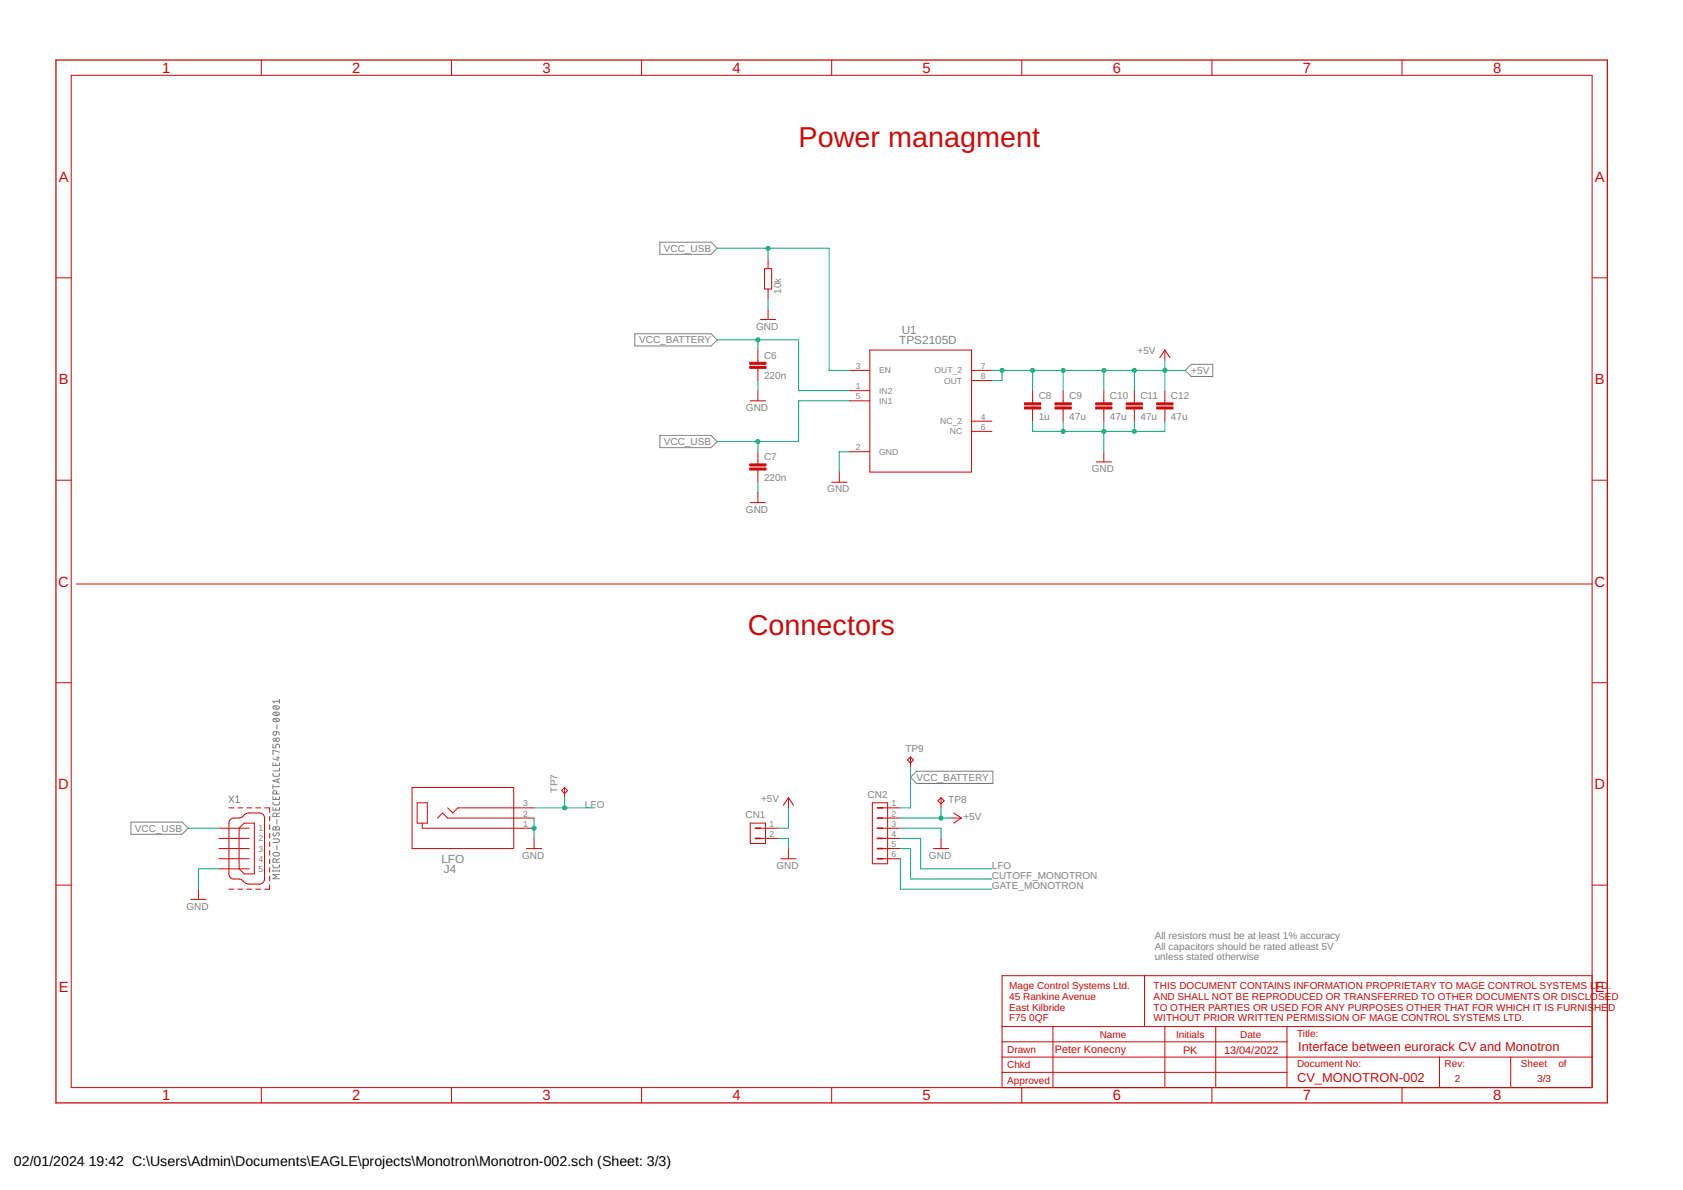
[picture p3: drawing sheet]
<svg xmlns="http://www.w3.org/2000/svg" width="420mm" height="297mm" viewBox="0 0 420 297" stroke-linecap="round" stroke-linejoin="round" font-family="sans-serif">
<g fill="none" stroke="#808080" stroke-width=".25">
<path d="M164.7 60.5h12.8l1.5 1.5-1.5 1.5h-12.8zM158.5 83.3h19l1.5 1.5-1.5 1.6h-19zM295.9 92.5l1.5-1.6h5.4v3.1h-5.4zM164.7 108.7h12.8l1.5 1.5-1.5 1.5h-12.8zM68.2 179.5a.91 .91 0 0 1 1.5 .4 1.03 1.03 0 0 1-1.6-.2zM68.2 177.9a.91 .91 0 0 1 1.5 .4 1.05 1.05 0 0 1-1.6-.1zM68.2 176.4a.91 .91 0 0 1 1.5 .3 1.05 1.05 0 0 1-1.6-.1zM68.5 179.4l.9 .7M68.5 177.8l.9 .7M68.5 176.3l.9 .7M69.8 174.6v.9M69.8 175h-1.7l.4 .5"/>
<path d="M57.2 198.7l1.1 1.6M58.3 198.7l-1.1 1.6M58.9 199l.4-.3v1.6M68.1 193.1l.1 .5 .3 .2h1.1l.1-.2 .1-.5M68.1 185.7v.9h.8v-.5a.47 .47 0 0 1 .4-.4 .47 .47 0 0 1 .5 .4v.5M68.1 190.4v.7h1.7v-.7M68.1 198.8v.8h1.7v-.8M68.1 195.9v.9M68.1 196.4h1.7M68.3 182.8l.7-.2v.6a.45 .45 0 0 1-.6 .3 .45 .45 0 0 1-.1-.7zM68.9 190.5v.6M68.9 199v.6"/>
<path d="M69 198.2v-.5a.46 .46 0 0 0-.4-.4 .46 .46 0 0 0-.5 .4v.5h1.7M69 182.6l.6 .3 .2 .4M69 189.1h.8M69.1 180.9v1M69.4 194.5v.8M69.4 188.9v.9l-1.3-.4M69.8 191.7v.7h-1.7M69.8 187.7l-1.7-.4v.9h.2M69.8 194.4l-1.7 .5 1.7 .5M228.8 192.5h19.1v3.1h-19.1l-1.5-1.6zM32.7 205.2h12.8l1.5 1.5-1.5 1.6h-12.8zM58.9 200.3h.9"/>
<path d="M68.1 215.9l.1 .5 .3 .2h1.1l.1-.2 .1-.5M68.1 209.4h1.2a.44 .44 0 0 1 .5 .4 .44 .44 0 0 1-.5 .5h-1.2M68.1 200.2l.1 .5 .3 .2h1.1l.1-.2 .1-.5M68.1 217.4h1.7M68.1 201.5v.7h1.7v-.7M68.1 217.2v.4M68.2 206.4h.4l.3 .3a.46 .46 0 0 1 .4-.5 .46 .46 0 0 1 .5 .5v.5h-1.7zM68.3 212.9l1-.1a.44 .44 0 0 1 .5 .4 .44 .44 0 0 1-.5 .5l-1-.1-.2-.4zM68.3 207.9l-.1 .2a.38 .38 0 0 0 .1 .5 .38 .38 0 0 0 .5-.1l.3-.5a.44 .44 0 0 1 .7 .1 .44 .44 0 0 1-.3 .6M68.9 201.7v.5M68.9 206.7v.5M69 215.2v-.4a.46 .46 0 0 0-.4-.5 .46 .46 0 0 0-.5 .5v.4h1.7"/>
<path d="M69 203.8v-.4a.46 .46 0 0 0-.4-.5 .46 .46 0 0 0-.5 .5v.4h1.7M69.1 204.6v1.1M69.1 211v1.1M69.8 218.3h-1.7l.9 .5-.9 .6h1.7M69.8 217.2v.4M69.8 214.3l-.8 .4M69.8 202.9l-.8 .4"/>
<circle cx="68.5" cy="184.6" r=".35"/>
<circle cx="69.3" cy="184.6" r=".46"/>
</g>
<path d="M14 15h387.3v260.3h-387.3z" fill="none" stroke="#c90b0b" stroke-width=".32"/>
<g fill="none" stroke="#c90b0b" stroke-width=".25">
<path d="M17.8 18.8h379.7v252.7h-379.7zM65.2 15v3.8M112.7 15v3.8M160.2 15v3.8M207.6 15v3.8M255.1 15v3.8M302.6 15v3.8M350 15v3.8M14 69.3h3.8M189.8 79.8h3.9M190.9 67.1h1.7v5h-1.7zM191.7 64.5v2.6"/>
<path d="M191.7 72.1v2.6M191.7 77.2v2.6M397.5 69.3h3.8M189.2 87.4v3M189.2 91.9v3.1M189.2 97.5v2.6M212.1 92.5h5M212.1 97.5h5M217.1 87.4h25.4v30.4h-25.4zM242.5 92.5h5.1M242.5 95h5.1M257.8 97.5v3.1"/>
<path d="M265.4 97.5v3.1M275.6 97.5v3.1M283.2 97.5v3.1M290.8 87.4v2.5M290.8 97.5v3.1M290.8 87.4l1.3 1.9M290.8 87.4l-1.3 1.9M14 119.9h3.8M187.3 100.1h3.8M189.2 112.8v3M189.2 117.3v3.1M209.5 117.8v2.6"/>
<path d="M212.1 100.1h5M212.1 112.8h5M242.5 105.1h5.1M242.5 107.7h5.1M257.8 102.1v3M265.4 102.1v3M273.7 115.3h3.8M275.6 102.1v3M275.6 112.8v2.5M283.2 102.1v3M290.8 102.1v3M397.5 119.9h3.8"/>
<path d="M187.3 125.5h3.8M189.2 122.9v2.6M207.6 120.4h3.8M19 145.8h378.5M14 170.4h3.8M397.5 170.4h3.8M102.9 196.6h25.3v15.2h-25.3zM140.2 197.3l.7-.7 .8 .7-.8 .8zM140.9 196.6v2.5M196.8 199.1v2.6M196.8 199.1l1.3 1.9M196.8 199.1l-1.2 1.9"/>
<path d="M226.5 189.7l.8-.7 .8 .7-.8 .8zM227.3 189v2.5M234.2 199.9l.7-.8 .8 .8-.8 .7zM234.9 199.1v2.6M54.6 206.7h7.6M54.6 209.3h7.6M54.6 211.8h7.6M54.6 214.4h7.6M54.6 216.9h7.6M57.1 201.7h1.3M57.4 204.7l.2-.2a2.4 2.4 0 0 1 2.1-.3l.8-.3 .7-.7 1-.3h2.8l.8 .5 .2 .8-.1 15.8-.9 .7h-2.8l-1-.3-.7-.7a2.48 2.48 0 0 0-2.1-.3l-.8-.3-.3-.4-.2-.6v-12.6zM59.4 201.7h1.2"/>
<path d="M61 205.5h2.5v12.6h-2.5l-1.3-1.2v-10.2zM61.6 201.7h1.2M63.8 201.7h1.3M66.1 201.7h1.2v1.1M67.3 203.8v1.1M67.3 205.9v1.1M67.3 208v1.2M67.3 210.2v1.1M67.3 212.3v1.1M67.3 214.4v1.2M67.3 216.6v1.1M67.3 218.7v1.1"/>
<path d="M104.1 200.4h2.6v5.1h-2.6zM105.4 205.5v1.2h27.9M109.2 204.2l1.3-1.3 1.3 1.3h21.5M111.8 201.7l1.2 1.2 1.3-1.2h19M131.4 211.8h3.8M133.3 209.3v2.5M187.3 205.5h3.8v5h-3.8zM189.8 206.7h4.5M189.8 209.3h4.5M194.9 214.4h3.8M196.8 211.8v2.6M217.8 200.4h3.8v15.2h-3.8z"/>
<path d="M220.3 204.2h4.5M220.3 201.7h4.5M220.3 206.7h4.5M220.3 209.3h4.5M220.3 211.8h4.5M220.3 214.4h4.5M233 211.8h3.8M234.9 209.3v2.5M237.5 204.2h2.5M238.1 202.9l1.9 1.3M240 204.2l-1.9 1.3M14 220.9h3.8"/>
<path d="M47.6 224.5h3.8M49.5 222v2.5M57.1 222h1.3M59.4 222h1.2M61.6 222h1.2M63.8 222h1.3M67.3 220.8v1.2h-1.2M397.5 220.9h3.8M250.2 256.2h147.3M262.9 256.2v15.3M285.7 243.5v12.7M290.8 256.2v15.3"/>
<path d="M303.5 256.2v15.3M321.3 256.2v15.3M397.5 243.5h-147.3v28M65.2 271.5v3.8M112.7 271.5v3.8M160.2 271.5v3.8M207.6 271.5v3.8M250.2 263.9h147.3M250.2 260.1h71.1M250.2 267.7h71.1M255.1 271.5v3.8M302.6 271.5v3.8"/>
<path d="M350 271.5v3.8M359.4 263.9v7.6M377.1 263.9v7.6"/>
</g>
<g fill="#c90b0b" stroke="#c90b0b" stroke-width=".25">
<path d="M263.4 101.6h4v.5h-4z"/>
<path d="M263.4 100.6h4v.5h-4z"/>
<path d="M273.5 101.6h4.1v.5h-4.1z"/>
<path d="M273.5 100.6h4.1v.5h-4.1z"/>
<path d="M288.8 101.6h4v.5h-4z"/>
<path d="M288.8 100.6h4v.5h-4z"/>
<path d="M255.8 101.6h4v.5h-4z"/>
<path d="M255.8 100.6h4v.5h-4z"/>
<path d="M187.2 116.8h4v.5h-4z"/>
<path d="M187.2 115.8h4v.5h-4z"/>
<path d="M187.2 91.4h4v.5h-4z"/>
<path d="M187.2 90.4h4v.5h-4z"/>
<path d="M281.2 101.6h4v.5h-4z"/>
<path d="M281.2 100.6h4v.5h-4z"/>
</g>
<path d="M188.6 206.7h1.2M188.6 209.3h1.2M219.1 206.7h1.2M219.1 209.3h1.2M219.1 201.7h1.2M219.1 204.2h1.2M219.1 211.8h1.2M219.1 214.4h1.2" fill="none" stroke="#c90b0b" stroke-width=".42"/>
<g fill="none" stroke="#0dab76" stroke-width=".25">
<path d="M179 62h28v30.5h5.1M191.7 62v2.5M191.7 74.7v2.5M179 84.8h20.4v12.7h12.7M189.2 84.8v2.6M189.2 95v2.5M247.6 92.5h48.3M250.2 92.5v2.5h-2.6M257.8 92.5v5M265.4 92.5v5M275.6 92.5v5M283.2 92.5v5"/>
<path d="M290.8 89.9v7.6M189.2 110.2v2.6M212.1 112.8h-2.6v5M212.1 100.1h-12.7v10.1h-20.4M257.8 105.1v2.6h33v-2.6M265.4 105.1v2.6M275.6 105.1v7.7M283.2 105.1v2.6M189.2 120.4v2.5M140.9 199.1v2.6M227.3 191.5v10.2h-2.5M47 206.7h7.6"/>
<path d="M54.6 216.9h-5.1v5.1M133.3 204.2v5.1M133.3 201.7h15.3M194.3 209.3h2.5v2.5M196.8 201.7v5h-2.5M224.8 209.3h5v7.6h17.8M224.8 206.7h10.1v2.6M224.8 211.8h2.5v7.6h20.3M224.8 204.2h12.7M224.8 214.4v7.6h22.8M234.9 201.7v2.5"/>
</g>
<g fill="#0dab76" stroke="#0dab76" stroke-width=".25">
<circle cx="265.4" cy="107.7" r=".51"/>
<circle cx="275.6" cy="107.7" r=".51"/>
<circle cx="283.2" cy="107.7" r=".51"/>
<circle cx="133.3" cy="206.7" r=".51"/>
<circle cx="189.2" cy="110.2" r=".51"/>
<circle cx="191.7" cy="62" r=".51"/>
<circle cx="189.2" cy="84.8" r=".51"/>
<circle cx="250.2" cy="92.5" r=".51"/>
<circle cx="257.8" cy="92.5" r=".51"/>
<circle cx="265.4" cy="92.5" r=".51"/>
<circle cx="275.6" cy="92.5" r=".51"/>
<circle cx="290.8" cy="92.5" r=".51"/>
<circle cx="283.2" cy="92.5" r=".51"/>
<circle cx="234.9" cy="204.2" r=".51"/>
<circle cx="140.9" cy="201.7" r=".51"/>
</g>
<g font-size="7.2" fill="#c90b0b">
<text x="199.4" y="36.6">Power managment</text>
<text x="186.7" y="158.5">Connectors</text>
</g>
<g font-size="3.7" fill="#c90b0b">
<text x="40.5" y="18.2">1</text>
<text x="88" y="18.2">2</text>
<text x="135.4" y="18.2">3</text>
<text x="182.9" y="18.2">4</text>
<text x="230.3" y="18.2">5</text>
<text x="277.8" y="18.2">6</text>
<text x="325.3" y="18.2">7</text>
<text x="372.7" y="18.2">8</text>
<text x="14.6" y="45.4">A</text>
<text x="398.2" y="45.4">A</text>
<text x="14.6" y="95.9">B</text>
<text x="398.2" y="95.9">B</text>
<text x="14.5" y="146.4">C</text>
<text x="398" y="146.4">C</text>
<text x="14.5" y="197">D</text>
<text x="398" y="197">D</text>
<text x="14.6" y="247.5">E</text>
<text x="398.2" y="247.5">E</text>
<text x="40.5" y="274.7">1</text>
<text x="88" y="274.7">2</text>
<text x="135.4" y="274.7">3</text>
<text x="182.9" y="274.7">4</text>
<text x="230.3" y="274.7">5</text>
<text x="277.8" y="274.7">6</text>
<text x="325.3" y="274.7">7</text>
<text x="372.7" y="274.7">8</text>
</g>
<g font-size="3.5">
<text x="3.5" y="291">02/01/2024</text>
<text x="22.2" y="291">19:42 C:\Users\Admin\Documents\EAGLE\projects\Monotron\Monotron-002.sch (Sheet: 3/3)</text>
</g>
<g font-size="3.2" fill="#c90b0b">
<text x="324.1" y="262.3">Interface between eurorack CV and Monotron</text>
<text x="323.8" y="270">CV_MONOTRON-002</text>
</g>
<g font-size="2.9" fill="#808080">
<text x="225.1" y="83.3">U1</text>
<text x="224.5" y="85.9">TPS2105D</text>
<text x="110.2" y="215.4">LFO</text>
<text x="110.8" y="217.9">J4</text>
</g>
<g font-size="2.7" fill="#c90b0b">
<text x="263.4" y="262.8">Peter Konecny</text>
<text x="295.4" y="263.1">PK</text>
<text x="305.6" y="263.1">13/04/2022</text>
</g>
<g font-size="2.5" fill="#808080">
<text x="165.7" y="62.9">VCC_USB</text>
<text x="195.1" y="73.4" transform="rotate(-90 195.1 73.4)">10k</text>
<text x="188.7" y="82.3">GND</text>
<text x="159.6" y="85.7">VCC_BATTERY</text>
<text x="190.7" y="89.5">C6</text>
<text x="284" y="88.4">+5V</text>
<text x="190.7" y="94.6">220n</text>
<text x="297.4" y="93.3">+5V</text>
<text x="259.3" y="99.7">C8</text>
<text x="266.9" y="99.7">C9</text>
<text x="277.1" y="99.7">C10</text>
<text x="284.7" y="99.7">C11</text>
<text x="292.3" y="99.7">C12</text>
<text x="186.2" y="102.6">GND</text>
<text x="259.3" y="104.8">1u</text>
<text x="266.9" y="104.8">47u</text>
<text x="277.1" y="104.8">47u</text>
<text x="284.7" y="104.8">47u</text>
<text x="292.3" y="104.8">47u</text>
<text x="165.7" y="111.1">VCC_USB</text>
<text x="190.7" y="114.9">C7</text>
<text x="272.6" y="117.8">GND</text>
<text x="190.7" y="120">220n</text>
<text x="206.5" y="122.9">GND</text>
<text x="186.2" y="128">GND</text>
<text x="226" y="187.7">TP9</text>
<text x="139.2" y="197.8" transform="rotate(-90 139.2 197.8)">TP7</text>
<text x="228.8" y="194.9">VCC_BATTERY</text>
<text x="146" y="201.6">LFO</text>
<text x="190" y="200.1">+5V</text>
<text x="216.6" y="199.1">CN2</text>
<text x="236.7" y="200.4">TP8</text>
<text x="33.7" y="207.6">VCC_USB</text>
<text x="186.1" y="204.2">CN1</text>
<text x="240.5" y="204.7">+5V</text>
<text x="130.3" y="214.3">GND</text>
<text x="231.9" y="214.3">GND</text>
<text x="193.8" y="216.9">GND</text>
<text x="247.6" y="219.4">CUTOFF_MONOTRON</text>
<text x="247.6" y="222">GATE_MONOTRON</text>
<text x="247.6" y="216.9">LFO</text>
<text x="46.5" y="227">GND</text>
<text x="288.3" y="234.4">All resistors must be at least 1% accuracy</text>
<text x="288.3" y="237.1">All capacitors should be rated atleast 5V</text>
<text x="288.3" y="239.7">unless stated otherwise</text>
</g>
<g font-size="2.5" fill="#c90b0b">
<text x="251.9" y="247">Mage Control Systems Ltd.</text>
<text x="251.9" y="249.6">45 Rankine Avenue</text>
<text x="288" y="247">THIS DOCUMENT CONTAINS INFORMATION PROPRIETARY TO MAGE CONTROL SYSTEMS LTD</text>
<text x="288" y="249.6">AND SHALL NOT BE REPRODUCED OR TRANSFERRED TO OTHER DOCUMENTS OR DISCLOSED</text>
<text x="401.5" y="247">.</text>
<text x="251.9" y="252.3">East Kilbride</text>
<text x="251.9" y="255">F75</text>
<text x="257" y="255">0QF</text>
<text x="288" y="252.3">TO OTHER PARTIES OR USED FOR ANY PURPOSES OTHER THAT FOR WHICH IT IS FURNIS</text>
<text x="288" y="255">WITHOUT PRIOR WRITTEN PERMISSION OF MAGE CONTROL SYSTEMS LTD.</text>
<text x="398" y="252.3">HE</text>
<text x="401.4" y="252.3">D</text>
<text x="251.4" y="262.8">Drawn</text>
<text x="274.5" y="259">Name</text>
<text x="293.6" y="259">Initials</text>
<text x="309.6" y="259">Date</text>
<text x="323.8" y="258.8">Title:</text>
<text x="251.4" y="266.7">Chkd</text>
<text x="323.8" y="266.4">Document No:</text>
<text x="360.6" y="266.4">Rev:</text>
<text x="363.2" y="270">2</text>
<text x="379.7" y="266.4">Sheet</text>
<text x="383.8" y="270">3/3</text>
<text x="389.1" y="266.4">of</text>
<text x="251.4" y="270.5">Approved</text>
</g>
<g font-size="2.1" fill="#808080">
<text x="213.6" y="92.1">3</text>
<text x="219.5" y="93.2">EN</text>
<text x="233.3" y="93.2">OUT_2</text>
<text x="235.7" y="95.7">OUT</text>
<text x="244.9" y="92.1">7</text>
<text x="244.9" y="94.6">8</text>
<text x="213.6" y="97.2">1</text>
<text x="213.6" y="99.7">5</text>
<text x="219.5" y="98.3">IN2</text>
<text x="219.5" y="100.8">IN1</text>
<text x="234.8" y="105.9">NC_2</text>
<text x="244.9" y="104.8">4</text>
<text x="244.9" y="107.3">6</text>
<text x="213.6" y="112.4">2</text>
<text x="219.5" y="113.5">GND</text>
<text x="237.1" y="108.4">NC</text>
<text x="130.6" y="203.8">2</text>
<text x="130.6" y="201.3">3</text>
<text x="222.6" y="201.3">1</text>
<text x="222.6" y="203.8">2</text>
<text x="64.6" y="207.5">1</text>
<text x="130.6" y="206.4">1</text>
<text x="192.1" y="206.4">1</text>
<text x="192.1" y="208.9">2</text>
<text x="222.6" y="206.4">3</text>
<text x="222.6" y="208.9">4</text>
<text x="64.6" y="210">2</text>
<text x="64.6" y="212.6">3</text>
<text x="64.6" y="215.1">4</text>
<text x="222.6" y="211.4">5</text>
<text x="222.6" y="214">6</text>
<text x="64.6" y="217.6">5</text>
</g>
</svg>
